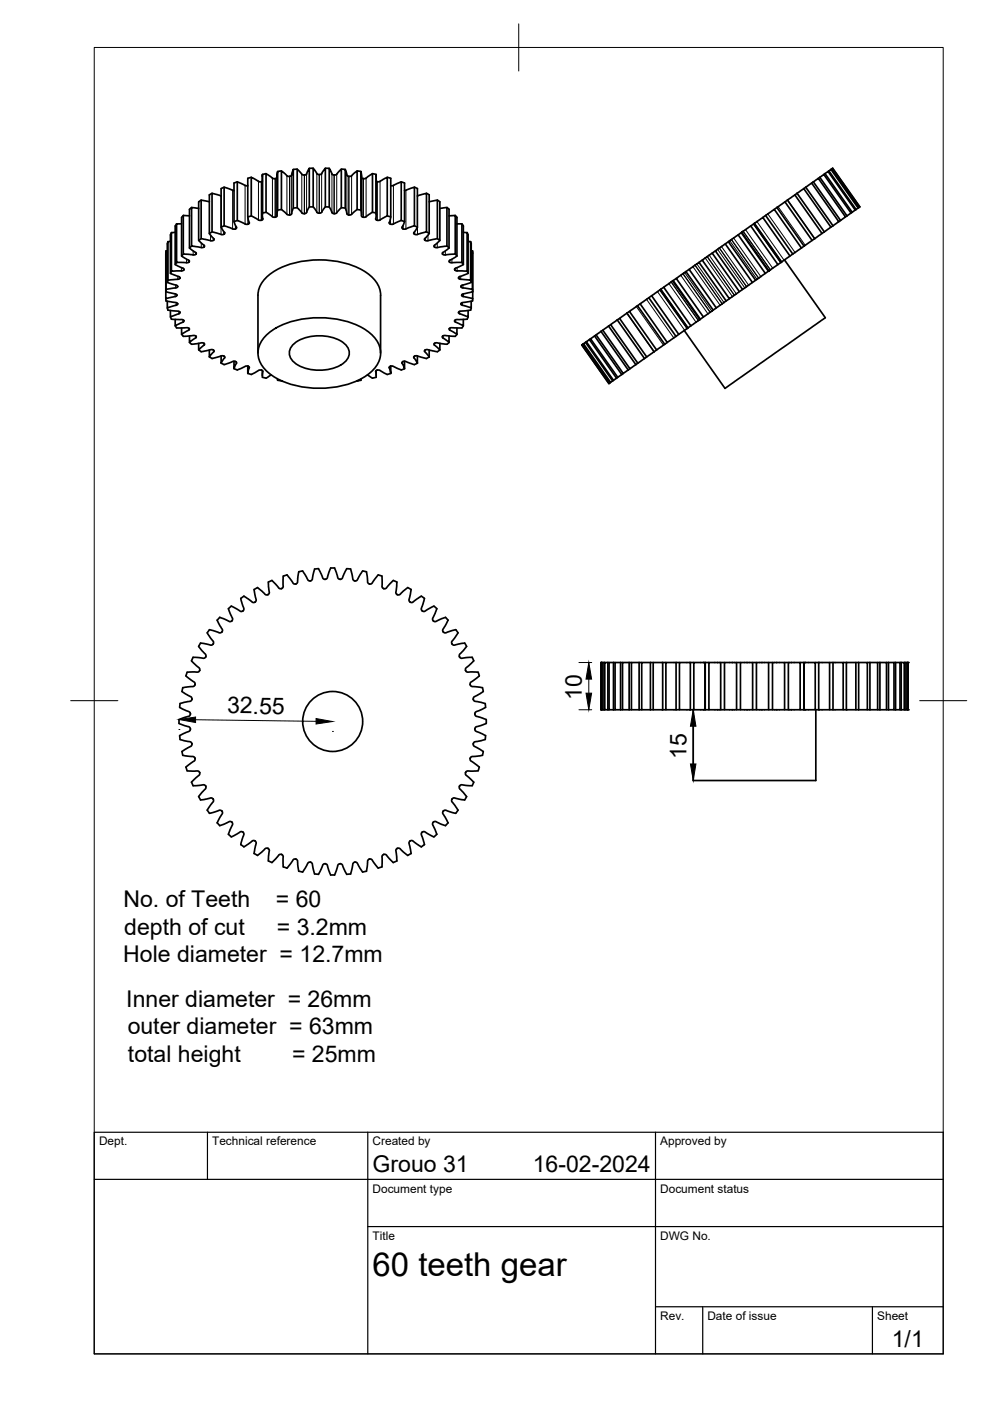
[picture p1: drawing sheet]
<svg xmlns="http://www.w3.org/2000/svg" width="210mm" height="297mm" viewBox="0 0 210 297" stroke-linecap="round" stroke-linejoin="round" font-family="sans-serif">
<!-- layer: Visible -->
<g fill="none" stroke="#000" stroke-width=".36">
<path d="M47.5 39.7l-.6 .3v8.2l.8 1.2-.2 .3M50.3 38.5l-.7 .3v8.2l.6 1.2-.3 .3M53.3 37.6l-.8 .2v8.2l.4 1.3-.3 .2-.4 .1-1.9-.9v-8.1l1.7 .7 .5 .1M55.4 38.5h-.6l-1.5-.9v8.2l1.6 .9h.5l.3-.2-.1-9.5v8.5M55.6 38.4l-.2 .1M56.4 36.8l-.8 .2M58.4 37.9h-.1M58.7 37.6l-.2 .3h-.6l-1.5-1.1v8.2l1.4 1h.5M59.7 36.2l-.8 .2M61.4 37.4l.4-.2 .4-1.3v8.2l-.4 1.3-.7 .2-1.4-1.2v-8.2l1.2 1.1 .5 .1M63 35.9l1.1 1.1 .5 .1 .4-.2 .6-1.2v8.2l-.6 1.2-.3 .2-.6-.1-1.1-1.2zM63 35.8l-.8 .1"/>
<path d="M66.4 35.7l.8 1.1 .4 .2 .6-.1 .8-1.2v8.1l-.8 1.2-.4 .2-.5-.1-.9-1.3zM66.4 35.7h-.8M67.7 37h.1M69 35.7h.8M69.8 35.7l.6 1.2 .3 .2 .6-.1 1.1-1.1v8.1l-1.1 1.2-.3 .1-.6-.2-.6-1.2zM72.4 35.8l.8 .1M74 37.4l-.4-.2-.4-1.3v8.2l.4 1.3 .7 .2 1.4-1.2v-8.2l-1.2 1.1-.5 .1M75.7 36.2l.8 .2M76.7 37.6l.3 .3M77 37.9h.1M77 37.9l.6-.1 1.4-1v8.2l-1.5 1h-.5l-.4-.2-.1-1.3v-8.1l.2 .8v8.3M79 36.8l.8 .2"/>
<path d="M79.8 38.4l.1 .1M80 38.5h.5l1.6-.9v8.2l-1.7 .9h-.4l-.3-.2v-9.5l.1 8.5M82.1 37.6l.7 .2v8.2l-.3 1.3 .3 .2M82.8 39.4l.6-.1 1.7-.7v8.1l-1.7 .8h-.6M85.1 38.5l.7 .3v8.2l-.6 1.2 .2 .3M87.9 39.7l.6 .3v8.2l-.8 1.2 .1 .2 .3 .1 2.3-.5v-8.2l-1.9 .5M170.8 39.7l1.3-.9 5.7 8.2-1.2 .9M170.8 39.7l5.8 8.2M170.8 39.7l-.4 .3M172.4 38.6l1.1-.8 5.8 8.2-1.1 .7M172.4 38.6l5.8 8.1M172.4 38.6l-.3 .2"/>
<path d="M173.8 37.6l.9-.6 5.7 8.2-.8 .6M173.8 37.6l5.8 8.2M173.8 37.6l-.3 .2M174.9 36.8l.7-.4 5.7 8.1-.6 .5M174.9 36.8l5.8 8.2M174.9 36.8l-.2 .2M175.7 36.2l.5-.3 5.7 8.2-.4 .3M175.7 36.2l5.8 8.2M175.7 36.2l-.1 .2M176.3 35.9l.2-.2 5.8 8.2-.2 .1M176.3 35.9l5.8 8.1M176.3 35.9h-.1"/>
<path d="M176.5 35.7l5.8 8.2M35.2 53.2v8.6l2 .5 .3 .3M35.5 51.7v8.2l2 .6 .2 .3M35.5 53.1l-.3 .1v8.2l2.2-.4 .3-.2M35.6 59.4l-.1 .5M35.6 51.2l-.1 .5M36.4 49.3l-.3 .5v8.2l1.9 .7 .2 .3-.4 .2-2.2 .2v-8.1l.5-.1M36.4 57.5l-.3 .5M37.4 47.5l-.3 .4v8.2l1.8 .8 .1 .3-.4 .2-2.3 .1v-8.2h.8M37.4 55.6l-.2 .5M38.5 47.5h-1.1v8.2h2.4l.3-.2M38.9 45.7l-.4 .4v8.2l1.6 .9v.3"/>
<path d="M38.9 53.9l-.4 .4M40.2 44.4v8.2l1.3 1v.3M40.2 45.8l-1.3-.1v8.2l2.1 .1 .5-.1M40.6 52.2l-.4 .4M40.6 44l-.4 .4M42.1 42.8v8.2l1.2 1.1v.2l-.4 .2-2.3-.3v-8.2l1.5 .2M42.7 50.6l-.6 .4M42.7 42.4l-.6 .4M44.4 41.3v8.2l1 1.2-.1 .2M44.4 42.8l-1.7-.4v8.2l2 .5 .5-.1M45 49.2l-.6 .3M45 41l-.6 .3"/>
<path d="M45.3 50.9l-.1 .1M46.9 41.5l-1.9-.5v8.2l2 .5h.5M47.5 49.7h.1M47.5 47.9l-.6 .3M49.6 40.4l-2.1-.7v8.2l1.8 .6h.6M50.3 46.7l-.7 .3M53.3 45.8l-.7 .2M56.4 45l-.8 .2M58.4 46l-.1 .1M58.7 45.5v-8.3l.2-.8v8.1l-.2 1.3-.3 .2M59.7 44.4l-.8 .1M63 44l-.8 .1"/>
<path d="M66.4 43.9h-.8M67.7 45.2h.1M69 43.9h.8M72.4 44l.8 .1M75.7 44.4l.8 .1M79 45l.8 .2M82.1 45.8l.8 .2M85.1 46.7l.7 .3M85.8 40.4l2.1-.7v8.2l-1.9 .6h-.5M87.9 47.9l.6 .3M88.5 41.5h.1M90.4 49.2l.6 .3"/>
<path d="M90.4 41l.6 .3M91 41.3v8.2l-1 1.2 .1 .2 .3 .2 2.3-.5v-8.2l-1.7 .4M92.1 52.4h.1M92.7 50.6l.6 .4M92.7 42.4l.6 .4M93.3 44.2l1.5-.2v8.2l-2.2 .3-.5-.1M93.3 42.8v8.2l-1.3 1.1 .1 .3M94.8 52.2l.4 .4M94.8 44l.4 .4M95.2 44.4v8.2l-1.4 1v.2l.3 .2 2.4-.1v-8.2l-1.3 .1M96.5 45.7l.4 .4v8.2l-1.7 1v.2l.4 .2h2.3v-8.2h-1M96.5 53.9l.4 .4"/>
<path d="M98 55.6l.2 .5M98 47.5l.2 .4M98.2 47.9v8.2l-1.7 .8-.1 .3 .4 .2 2.2 .1v-8.2h-.8M99 57.5l.3 .5M99 49.3l.3 .5M99.3 49.8v8.2l-1.9 .7-.2 .2 .4 .3 2.2 .2v-8.1l-.5-.1M99.8 59.4l.1 .5M99.8 51.2l.1 .5M99.9 51.7v8.2l-2 .6-.2 .2 .3 .3 2.2 .4v-8.2l-.3-.1M100.2 53.2v8.6l-2 .5-.3 .3M142.6 59.6l-1.9 1.3 5.8 8.2 1.9-1.3M142.6 59.6l.1-.1 5.8 8.2-.1 .1"/>
<path d="M142.6 59.6l5.8 8.2M143.4 59l2-1.4 5.8 8.2-2.1 1.4zM143.4 59l-.7 .5M146.1 57.1l2.1-1.5 5.8 8.2-2.1 1.5zM146.1 57.1l-.7 .5M148.9 55.1l2.1-1.4 5.8 8.1-2.2 1.5zM148.9 55.1l-.7 .5M151.7 53.2l2.1-1.5 5.7 8.2-2.1 1.5zM151.7 53.2l-.7 .5M154.4 51.3l2.1-1.5 5.8 8.2-2.1 1.4zM154.4 51.3l-.6 .4M157.2 49.3l-.7 .5"/>
<path d="M157.3 49.2l1.9-1.3 5.7 8.2-1.9 1.3M157.3 49.2l-.1 .1 5.7 8.2 .1-.1M157.3 49.2l5.7 8.2M159.8 47.5l1.9-1.4 5.8 8.2-1.9 1.3M159.8 47.5l5.8 8.1M159.8 47.5l-.6 .4M160.2 59.4l-.7 .5M162.3 45.7l1.9-1.3 5.7 8.2-1.8 1.3M162.3 45.7l5.8 8.2M162.3 45.7l-.6 .4M162.9 57.5l-.6 .5M164.7 44l1.7-1.2 5.8 8.2-1.7 1.2"/>
<path d="M164.7 44l5.8 8.2M164.7 44l-.5 .4M165.6 55.7l-.7 .4M166.3 55.1l8.7 12.3-20.8 14.6-.5 .3-8.6-12.2M167 42.4l5.7 8.2M167 42.4l-.6 .4M167 42.4l1.5-1.1 5.8 8.2-1.6 1.1M167 42.4h.1M168.1 53.9l-.6 .4M169 41l1.4-1 5.8 8.2-1.4 1M169 41l5.8 8.2M169 41l-.5 .3"/>
<path d="M170.5 52.2l-.6 .4M172.7 50.6h.1M172.7 50.6l-.5 .4M174.8 49.2l-.5 .3M176.6 47.9l-.4 .3M178.2 46.7l-.4 .3M179.6 45.8l-.3 .2M180.7 45l-.3 .2M181.5 44.4l-.2 .1M182.1 44l-.2 .1M35.2 63.3v.5l2.2 .4 .3 .3-2.2 .8v-1.4M35.2 61.4v1.9l2-.4 .3-.3"/>
<path d="M35.5 65.3l.1 .5 2.2 .2 .3 .2M36.1 65.8v1.4l1.8-.7 .3-.3M36.1 67.2l.2 .5h2.2l.3 .1 .2 .3-1.9 1v-1.4M37.2 69.1l.2 .4M37.4 69.5h2.4l.3 .1M37.5 62.6h.1M37.7 64.4h.1M37.7 60.8h.1M38.2 66.2h.1M38.5 70.9l.1 .1a.52 .52 0 0 0 .8 .3l1.6-.2 .5 .2M38.5 69.5v1.4l1.6-.9v-.3M40.1 69.6v.1"/>
<path d="M40.2 72.6a1.63 1.63 0 0 0 1.8 .2l.9-.1 .5 .2-1.3 1.3v-1.4M40.2 71.2v1.4l1.3-1 .1-.3M41.5 71.3h.1M42.1 74.2a1.54 1.54 0 0 0 1.8 .1l.9-.2 .4 .1M44.4 74.2v1.5l1-1.2-.1-.3M45.2 74.2h.1M46.9 75.5v1.5l.8-1.2-.2-.3M46.9 77l.6 .3M47.5 75.5l-.4-.1-.9 .3a1.63 1.63 0 0 1-1.8 0M49.6 76.6v1.6l.6-1.3-.2-.2-.6-.1-1.9 .7M52.5 77.6v1.6l.4-1.4-.7-.2-.8 .4a1.63 1.63 0 0 1-1.8 .2M55.4 78.5l.3 .2-.1 .5a.64 .64 0 0 0 .1 .8 .64 .64 0 0 0 .7 .2"/>
<path d="M55.4 78.5h-.5l-.6 .4a1.5 1.5 0 0 1-1.7 .3M55.6 78.6v1M56.5 71a17.4 17.4 0 0 1 12.6-3.6 15.9 15.9 0 0 1 9.8 3.6 4.9 4.9 0 0 1 0 7.7 17.4 17.4 0 0 1-12.6 3.6 15.9 15.9 0 0 1-9.8-3.6 4.9 4.9 0 0 1 0-7.7zM57.5 79.5l-1.1 .7M62.5 72.8a9.5 9.5 0 0 1 10.4 0 2.48 2.48 0 0 1 0 4.1 9.5 9.5 0 0 1-10.4 0 2.48 2.48 0 0 1 0-4.1zM77.9 79.5l1.1 .7M79.8 80l-.8 .2M79.8 78.6v1M79.9 78.5l-.2 .2v1.3M80 78.5h.5l.6 .4a1.52 1.52 0 0 0 1.8 .3M80.7 62.6v12.3M80.7 62.6a6.2 6.2 0 0 0-3.3-5 20.1 20.1 0 0 0-19.4 0 6.2 6.2 0 0 0-3.3 5v12.3"/>
<path d="M82.8 77.6h.5l.7 .4a1.66 1.66 0 0 0 1.8 .2M82.8 77.6v1.6l-.3-1.3 .3-.3M85.5 76.7l.5-.1 .7 .3a1.62 1.62 0 0 0 1.8 .1M85.5 76.6l-.1 .1M85.8 76.6v1.6l-.6-1.3 .2-.2M87.9 75.5l.4-.1 .9 .3a1.67 1.67 0 0 0 1.8 0M88.5 75.5v1.5l-.8-1.2 .2-.3M90.1 74.2l-.1 .3 1 1.2M90.1 74.2l.5-.1 2.1 .5M91 74.2v1.5M93.3 72.8v1.4l-1.3-1.1 .1-.3M93.3 74.2l-.6 .4"/>
<path d="M95.2 72.6a1.68 1.68 0 0 1-1.9 .2l-.7-.1-.5 .1M96.4 67.9v.1M96.9 70.9l-.1 .1a.55 .55 0 0 1-.8 .3l-1.8-.2-.3 .1-.1 .3 1.4 1.1v-1.4M97.7 64.4h.1M97.9 62.6h.1M98.2 67.7v1.4l-1.7-.8-.1-.3M98.2 69.1v.1a1.43 1.43 0 0 1-1.6 .3h-1l-.4 .4 1.7 1v-1.4M99 67.7h-2.2l-.4 .3M99.3 67.2l-.3 .5M99.8 65.8l-2.2 .2-.3 .1-.1 .2 2.1 .9v-1.4M99.9 63.9v1.4l-2-.6-.2-.3M99.9 65.3l-.1 .5"/>
<path d="M100.2 61.4v1.9l-2-.4-.3-.3M100.2 63.3v.5l-2.1 .3-.4 .3M123.4 73.1l5.7 8.2M123.6 73l-.2 .1 5.7 8.2 .2-.2M123.6 73l5.7 8.1M123.7 72.9l-.1 .1M124.1 72.6l-.4 .3 5.8 8.2 .4-.3M124.1 72.6l5.8 8.2M124.3 72.5l-.2 .1M125 72l-.7 .5 5.8 8.1 .6-.4M125 72l5.7 8.2M125.2 71.8l-.2 .2"/>
<path d="M126.1 71.2l-.9 .6 5.8 8.2 .8-.6M126.1 71.2l5.7 8.2M126.4 71l-.3 .2M127.4 70.3l-1 .7 5.7 8.2 1.1-.7M127.4 70.3l5.8 8.2M127.8 70l-.4 .3M129 69.1l-1.2 .9 5.8 8.2 1.2-.9M129 69.1l5.8 8.2M129.5 68.8l-.5 .3M130.9 67.8l-1.4 1 5.7 8.2 1.5-1M130.9 67.8l5.8 8.2M131 80l-.3 .2"/>
<path d="M131.4 67.5l-.5 .3M132.1 79.2l-.3 .2M132.9 66.4l-1.5 1.1 5.7 8.2 1.6-1.1M132.9 66.4l5.8 8.2M133.5 66l-.6 .4M133.6 78.2l-.4 .3M135.2 64.8l-1.7 1.2 5.7 8.2 1.7-1.2M135.2 64.8l5.7 8.2M135.2 77l-.4 .3M135.7 64.4l-.5 .4M137.1 75.7l-.4 .3M137.6 63.1l-1.9 1.3 5.8 8.2 1.8-1.3"/>
<path d="M137.6 63.1l5.7 8.2M138.2 62.7l-.6 .4M138.7 74.6h.1M139.2 74.2l-.5 .4M140.1 61.4l-1.9 1.3 5.7 8.2 1.9-1.4M140.1 61.4l5.7 8.1M140.7 60.9l-.6 .4M141.5 72.6l-.6 .4M143.9 70.9l-.6 .4M146.5 69.1l-.7 .4M149.1 67.2l-.6 .5M151.9 65.3l-.7 .5"/>
<path d="M154.6 63.3l-.6 .5M157.4 61.4l-.6 .4M58.8 80.3l.1 .3 .8 .2M76.6 80.3l-.1 .3-.8 .2M129.5 81.1h-.2M130.1 80.6l-.2 .2M42.1 137.1l1.4 1.6 .1 .5-.4 .4-1.7-.2a.64 .64 0 0 0-.7 .2 .64 .64 0 0 0 0 .7l1.4 1.3 .2 .5M45.2 136.6l-.5 .2-1.6-.4a.49 .49 0 0 0-.6-.1 .49 .49 0 0 0-.3 .5l-.1 .3M46.6 130.9l2.1 .9 .4-.2M46.6 130.9l-.6 .6 1.2 2-.1 .5M47 134l-.5 .2-2.1-.7-.1 .2a.5 .5 0 0 0-.4 .5 .5 .5 0 0 0 .3 .4l1 1.4v.5M49.2 131.6h.1"/>
<path d="M51.5 129.5l-.1 .1a1.14 1.14 0 0 1-1.2-.5l-1.2-.6-.2 .2a.49 .49 0 0 0-.4 .4 .49 .49 0 0 0 .2 .5l.7 1.5-.1 .5M54 127.7h-.5l-1.8-1.3-.2 .2a.5 .5 0 0 0-.5 .3 .5 .5 0 0 0 .2 .5l.5 1.6-.1 .5M56.8 126.1l-.6-.1-1.6-1.4-.7 .4 .4 2.1-.2 .6M56.9 126.1h-.1M59.7 124.8l-.5-.1-1.5-1.6-.3 .1a.49 .49 0 0 0-.5 .2 .49 .49 0 0 0 0 .6l.2 1.7-.3 .4M60.8 121.9l-.7 .2-.1 2.2-.3 .5M60.9 121.9l1.3 1.8 .5 .1M70.9 120.4l.7 2.1 .6 .3 .4-.2 .9-2h.9M71 120.4h-.9l-.7 2.1-.4 .3-.5-.2-.7-1.6a.49 .49 0 0 0-.3-.4 .49 .49 0 0 0-.5 0l-.3 .1-.5 2.1-.4 .4-.5-.2-1.1-1.9-.9 .1-.2 2.2-.3 .4M74.3 120.7l.5 2.1 .2 .3 .3 .1 .4-.2 1.2-1.9M76.9 121.1h.3a.49 .49 0 0 1 .5 .1 .49 .49 0 0 1 .1 .6l.2 1.7 .3 .3M78.3 123.8h.1"/>
<path d="M80.2 121.9l-1.4 1.8-.4 .1M80.2 121.9l.8 .2M81 122.1v2.2l.4 .5M83.4 123.1l-1.5 1.6-.5 .1M83.4 123.1l.8 .3M84.1 123.4l-.2 2.3 .4 .4M87 127.6v.1M87.2 125l-.5 2.1 .2 .5M87.2 125l-.8-.4-1.5 1.4-.7 .1M89.3 126.4l-1.8 1.3h-.5M89.3 126.4l.3 .2a.51 .51 0 0 1 .4 .3 .51 .51 0 0 1-.1 .5l-.6 1.6 .2 .5M89.5 129.5h.1"/>
<path d="M92 128.5l-1.4 .8a.77 .77 0 0 1-1.1 .2M92 128.5l.6 .6M92.6 129.1l-.9 2 .2 .5M94 134l.5 .2 1.3-.5a.72 .72 0 0 1 1.1 .1 .72 .72 0 0 1-.2 1.1l-.9 1.1v.4l.2 .3 .4 .1 2.1-.5M94.4 130.9l-2 .9-.5-.2M94.5 130.9l.5 .6-1.1 2 .1 .5M97.4 139.3l.5 .3 2.2-.2M98.5 136.3l.4 .8M98.9 137.1l-1.4 1.6v.6M100.1 139.4l.1 .2a.51 .51 0 0 1 .2 .5 .51 .51 0 0 1-.3 .4l-1.3 1.1v.7l.3 .2h2.2M38.1 150l1.9 .9 .4 .5-.3 .5-2.1 .7v.8l2.1 .7 .3 .4-.3 .5-1.5 .7a.63 .63 0 0 0-.5 .7 .63 .63 0 0 0 .6 .5l1.7 .4 .3 .4M40.7 148.3l-.3 .4-1.7 .3a.49 .49 0 0 0-.5 .2 .49 .49 0 0 0-.1 .5v.3"/>
<path d="M40.7 157.7l-.2 .5-1.5 .8a.64 .64 0 0 0-.4 .8 .64 .64 0 0 0 .7 .5l1.2 .1a.7 .7 0 0 1 .9 .4M40.7 148.2v.1M41.4 145.1l-.1 .2a.97 .97 0 0 1-1.1 .3l-1.4 .2-.1 .3a.5 .5 0 0 0-.1 .5 .5 .5 0 0 0 .4 .3l1.5 .9 .2 .4M42.3 142.2l-.3 .3h-1.8a.63 .63 0 0 0-.7 .4 .63 .63 0 0 0 .3 .8l1.4 .9 .2 .5M98.7 142.1v.1M99.7 145.1v.2a.97 .97 0 0 0 1.1 .3l.7 .1a.72 .72 0 0 1 .9 .5 .72 .72 0 0 1-.6 .9l-1.3 .7-.1 .4M100.4 148.3l.3 .4 2.1 .5M100.4 148.2v.1M100.4 157.7l.1 .5 2 1.1-.2 .9-1.7 .2a.67 .67 0 0 0-.9 .4M100.7 154.6l.2 .4 2 1M100.7 151.4l.3 .5 2.1 .7v.2a.51 .51 0 0 1 0 .6 .51 .51 0 0 1-.5 .2l-1.6 .5-.3 .4M100.7 151.4h.1"/>
<path d="M100.7 154.5v.1M101.4 142.5l.1 .3a.51 .51 0 0 1 .1 .5 .51 .51 0 0 1-.4 .4l-1.4 .9-.1 .5M102.8 156.8l-2.1 .5-.3 .4M102.9 149.2l.1 .8M102.9 150l-2 .9-.2 .5M103 156l-.1 .8M127.4 140.5v10M127.6 140.5h-.2v10h.2M127.6 140.5v10M127.6 150.5h.1M127.6 140.5h.1M128.1 140.5h-.4v10h.4"/>
<path d="M128.1 140.5v10M128.1 150.5h.1M128.1 140.5h.1M128.9 140.5h-.7v10h.7M128.9 140.5v10M128.9 150.5h.2M128.9 140.5h.2M130.1 140.5h-1v10h1M130.1 140.5v10M130.1 150.5h.3M130.1 140.5h.3M131.6 140.5h-1.2v10h1.2"/>
<path d="M131.6 140.5v10M131.6 150.5h.4M131.6 140.5h.4M133.4 140.5h-1.4v10h1.4M133.4 140.5v10M133.4 150.5h.5M133.4 140.5h.5M135.5 140.5h-1.6v10h1.6M135.5 140.5v10M135.5 150.5h.6M135.5 140.5h.6M137.9 140.5h-1.8v10h1.8"/>
<path d="M137.9 140.5v10M137.9 150.5h.6M137.9 140.5h.6M140.5 140.5h-2v10h2M140.5 140.5v10M140.5 150.5h.7M140.5 140.5h.7M143.3 140.5h-2.1v10h2.1M143.3 140.5v10M143.3 150.5h.8M143.3 140.5h.8M144.1 140.5h2.3v10h-2.3z"/>
<path d="M146.4 150.5h.7M146.4 140.5h.7M147 150.5v15h26v-15M149.1 140.5h-2v10h2M149.1 150.5h.1M149.1 140.5h.1M149.2 150.5h.3M149.2 140.5h.3M149.5 140.5v10M149.5 150.5h.8M149.5 140.5h.8M150.3 140.5h2.5v10h-2.5z"/>
<path d="M152.8 150.5h.8M152.8 140.5h.8M155.2 140.5h-1.6v10h1.6M155.2 150.5h.1M155.2 140.5h.1M155.3 140.5h.9v10h-.9M156.2 150.5h.8M156.2 140.5h.8M157 140.5h2.6v10h-2.6zM159.6 150.5h.8M159.6 140.5h.8M160.4 140.5h2.6v10h-2.6z"/>
<path d="M163 150.5h.8M163 140.5h.8M163.8 140.5h2.5v10h-2.5zM166.3 150.5h.9M166.3 140.5h.9M167.2 140.5h2.5v10h-2.5zM169.7 150.5h.7M169.7 140.5h.7M170.5 140.5h2.3v10h-2.3M170.5 140.5v10M172.8 150.5h.8M172.8 140.5h.8"/>
<path d="M173.6 140.5h2.3v10h-2.3zM175.9 150.5h.7M175.9 140.5h.7M176.6 140.5h2.2v10h-2.2M176.6 140.5v10M178.8 150.5h.7M178.8 140.5h.7M179.5 140.5h2v10h-2M179.5 140.5v10M181.5 150.5h.6M181.5 140.5h.6M182.1 140.5h1.8v10h-1.8"/>
<path d="M182.1 140.5v10M183.9 150.5h.5M183.9 140.5h.5M184.4 140.5h1.7v10h-1.7M184.4 140.5v10M186.1 150.5h.5M186.1 140.5h.5M186.6 140.5h1.4v10h-1.4M186.6 140.5v10M188 150.5h.4M188 140.5h.4M188.4 140.5h1.1v10h-1.1"/>
<path d="M188.4 140.5v10M189.5 150.5h.4M189.5 140.5h.4M189.9 140.5h.9v10h-.9M189.9 140.5v10M190.8 150.5h.3M190.8 140.5h.3M191.1 140.5h.6v10h-.6M191.1 140.5v10M191.7 150.5h.2M191.7 140.5h.2M191.9 140.5h.4v10h-.4"/>
<path d="M191.9 140.5v10M192.3 150.5h.1M192.3 140.5h.1M192.4 140.5h.1v10h-.1M192.4 140.5v10M192.5 140.5v10M39.4 162.6l.3 .8 2.3 .1 .3 .3M40.6 165.8l.1 .3a.51 .51 0 0 0 .2 .5 .51 .51 0 0 0 .6 0l1.7-.2 .4 .3-.1 .6-1.4 1.6M41.4 160.8l-.2 .5-1.8 1.4M42.1 168.9l.4 .7 2.2-.4 .5 .2M42.3 163.8l-.1 .5-1.6 1.5M43.9 171.8l.5 .7 2.1-.7 .5 .2"/>
<path d="M45.2 169.4v.6l-1.3 1.8M47.1 171.9l.1 .6-1.2 2 .6 .5M49 177.4l1.4-.7a.74 .74 0 0 1 1.2-.2l.1 .5-.6 2.1 .6 .4M49.1 174.3l-.4-.1-2.1 .9M49.2 174.3l.1 .5-.9 2.1 .6 .5M51.5 176.4l.1 .1M54 178.3h-.5l-1.8 1.3M54.1 178.3l.2 .5-.4 2.2 .7 .4M56.8 179.9l-.6 .1-1.6 1.4M56.8 179.9h.1M56.8 179.9l.3 .4-.2 2.2 .2 .1a.49 .49 0 0 0 .5 .3 .49 .49 0 0 0 .4-.4l1.2-1.3h.5M84.2 179.9l.7 .1 1.5 1.4"/>
<path d="M84.3 179.9l-.4 .4 .2 2.2M86.9 178.3l-.2 .5 .5 2.2M87 178.3h.5l1.8 1.3M89.5 176.5l-.2 .5 .7 2.1-.7 .4M89.6 176.4l.1-.1a1.14 1.14 0 0 1 1.1 .5l1.2 .6M91.8 174.4l-.1 .4 .9 2.1M91.9 174.3l.5-.1 2 .9M91.9 174.3h.1M92.6 176.9l-.6 .5M94 171.9l-.1 .6 1.1 2-.5 .5M97.1 171.8l-.5 .7-2.1-.7-.5 .2M97.5 166.7v.5l1.4 1.7"/>
<path d="M98.5 169.6l-2.1-.4-.6 .3v.5l1.3 1.8M98.7 163.8l.1 .5 1.6 1.5M98.9 168.9l-.4 .7M99.7 160.8l.1 .5 1.8 1.4M100.1 166.6l-2.2-.2-.5 .3M100.5 165.8l-.4 .8M101.3 163.4l-2.2 .1-.4 .3M101.6 162.6l-.2 .8M59.7 181.1l.3 .5 .1 2.2M60.1 183.8l.7 .2M62.7 182.1l-.5 .1-1.3 1.9M62.8 182.1l.3 .4 .3 2.2 .2 .1a.49 .49 0 0 0 .5 .1 .49 .49 0 0 0 .4-.4l.8-1.6 .5-.1"/>
<path d="M65.8 182.8l.4 .4 .3 1.6a.49 .49 0 0 0 .2 .5 .49 .49 0 0 0 .6 0l.2 .1 1-2 .4-.3 .5 .4 .7 2h.9M74.4 185.3l-.9 .1-.9-2-.5-.3-.5 .4-.7 2M75.3 182.8l.4 .1 1.2 2M75.3 182.8l-.5 .4-.5 2.1M78.3 182.1l-.4 .4-.2 2.2-.8 .2M78.4 182.1l.4 .1 1.4 1.9M78.4 182.1h-.1M81 183.8l-.8 .2M81.4 181.2h.5l1.5 1.7M81.4 181.1l-.4 .5v2.2M84.2 182.5l-.8 .4M87.2 180.9l-.7 .5"/>
<circle cx="70.5" cy="153" r="6.4"/>
</g>
<g fill="#000">
<circle cx="59.7" cy="80.8" r=".18"/>
<circle cx="75.7" cy="80.8" r=".18"/>
<circle cx="127.4" cy="140.5" r=".18"/>
<circle cx="127.4" cy="150.5" r=".18"/>
<circle cx="192.5" cy="140.5" r=".18"/>
<circle cx="192.5" cy="150.5" r=".18"/>
</g>
<!-- layer: Visible Narrow -->
<g fill="none" stroke="#000" stroke-width=".21">
<path d="M52 39.3v8.2M54.8 38.4v8.2M55.4 38.5v8.2M57.8 37.8v8.1M58.3 37.9v8.1M60.8 37.3v8.1M61.4 37.4v8.2M61.8 37.1v8.2M64 36.9v8.2M64.5 37.1v8.2M64.6 37.1v8.2M65 36.9v8.1"/>
<path d="M67.2 36.8v8.2M67.7 37v8.2M68.2 36.8v8.2M70.4 36.9v8.1M70.8 37.1v8.2M70.9 37.1v8.2M71.4 36.9v8.2M73.6 37.1v8.2M73.9 37.4v8.2M74 37.4v8.2M74.5 37.3v8.1M77 37.9v8.1"/>
<path d="M77.6 37.8v8.1M79.9 38.5v8.2M80 38.5v8.2M80.6 38.4v8.2M83.4 39.3v8.2M37.7 58.6v.6M38.1 58.8v.2M38.5 56.7v.7M39 57v.2M39.6 55v.7M40.1 55.2v.3M40.1 55.3v.2"/>
<path d="M41 53.2v.8M41.5 53.6v.3M41.6 53.6v.3M42.7 51.5v1M43.2 52v.4M43.3 52v.4M44.6 49.9v1.1M45.2 50.5v.5M45.3 50.6v.3M46.9 41.5v8.2M47.5 49.1v.6M47.5 49.2v.5"/>
<path d="M49.3 40.4v8.1M49.9 47.8v.7M50 47.9v.6M52.6 46.2v1.3M52.6 46.5v1M82.8 46.5v1M82.8 46.2v1.3M85.4 47.9v.6M85.5 47.8v.7M86.1 40.4v8.1M87.9 49.2v.5M87.9 49.1v.6"/>
<path d="M88.5 41.5v8.2M90.1 50.6v.3M90.1 50.5v.5M90.7 49.9v1.1M92.1 52v.4M92.7 51.5v1M93.8 53.6v.3M93.9 53.6v.3M94.4 53.2v.8M95.3 55.3v.2M95.3 55.2v.3M95.8 55v.7"/>
<path d="M96.4 57v.2M96.9 56.7v.7M97.2 58.8v.2M97.7 58.6v.6M142.3 59.8l5.8 8.2M144.3 58.4l5.8 8.1M144.8 58l5.7 8.2M144.8 58l5.8 8.2M145.2 57.8l5.7 8.2M146.9 56.5l5.8 8.2M147.3 56.2l5.8 8.2M147.4 56.2l5.7 8.2"/>
<path d="M147.7 56l5.8 8.1M149.5 54.7l5.8 8.2M149.9 54.4l5.8 8.2M150 54.4l5.7 8.2M150.4 54.1l5.7 8.2M152.1 52.9l5.8 8.1M152.5 52.6l5.8 8.2M153 52.3l5.7 8.2M154.7 51l5.8 8.2M155 50.8l5.8 8.2M155.1 50.8l5.8 8.2M155.6 50.5l5.7 8.1"/>
<path d="M157.5 49.1l5.8 8.1M157.6 49l5.8 8.2M158.1 48.7l5.7 8.2M160 47.4l5.7 8.1M160 47.3l5.8 8.2M160.5 47l5.7 8.2M162.8 45.3l5.8 8.2M165 43.8l5.7 8.2M167 42.4l5.7 8.2M37.1 62.3v.6M37.2 60.4v.6M37.3 64.2v.5"/>
<path d="M37.7 60.7v.1M37.9 66v.5M38.8 67.8v.5M40 69.6v.4M41.5 71.2v.4M43.3 72.8v.4M45.3 74.3v.3M47.6 75.6v.3M50.1 76.8v.2M52.9 77.8v.2M55.7 78.7v.1M79.7 78.7v.1"/>
<path d="M82.5 77.8v.2M85.2 76.8v.2M87.8 75.6v.3M90.1 74.3v.3M92.1 72.8v.4M93.9 71.2v.4M95.4 69.6v.4M96.6 67.8v.5M97.5 66v.5M97.7 60.7v.1M98 64.2v.5M98.1 60.4v.6"/>
<path d="M98.3 62.3v.6M132.9 66.4l5.8 8.2M134.9 65l5.8 8.2M137.1 63.5l5.8 8.1M139.4 61.8l5.8 8.2M139.9 61.5l5.7 8.2M139.9 61.5l5.8 8.1M141.8 60.1l5.8 8.2"/>
</g>
<!-- layer: BORDER -->
<path d="M20 10.1h180v276.9h-180zM110 5.1v10M15 148.6h10M195 148.6h10" fill="none" stroke="#000" stroke-width=".21"/>
<!-- layer: TITLEBLOCK -->
<path d="M20 240.1h180v46.9h-180zM20 250h180M44 240.1v9.9M78 240.1v46.9M139 240.1v46.9M78 260.1h122M139 277.1h61M149 277.1v9.9M185 277.1v9.9" fill="none" stroke="#000" stroke-width=".25"/>
<!-- layer: FD_Dimensions -->
<path d="M37.9 154.7h.1M41.5 152.6l25.5 .3M70.5 155.1h.1M122.7 150.5h2.8M122.7 140.5h2.8M124.8 144v3M147 154v8" fill="none" stroke="#000" stroke-width=".21"/>
<path d="M38 152.6l3.5-.6v1.2zM67 152.3l3.5 .7-3.5 .5zM124.2 147h1.2l-.6 3.5zM124.8 140.5l.6 3.5h-1.2zM147 150.5l.6 3.5h-1.2zM146.4 162h1.2l-.6 3.5z" fill="#000" stroke="#000" stroke-width=".21"/>
<text font-size="7" x="79" y="270.6">60 teeth gear</text>
<g font-size="4.9">
<text x="123.4" y="148.3" transform="rotate(-90 123.4 148.3)">10</text>
<text x="48.1" y="151.2" transform="rotate(1 48.1 151.2)">32.55</text>
<text x="145.5" y="160.9" transform="rotate(-90 145.5 160.9)">15</text>
<text x="26.2" y="192.3">No. of Teeth</text>
<text x="58.5" y="192.3">= 60</text>
<text x="26.4" y="198.2">depth of cut</text>
<text x="58.7" y="198.2">= 3.2mm</text>
<text x="26.1" y="204">Hole diameter = 12.7mm</text>
<text x="26.8" y="213.4">Inner diameter = 26mm</text>
<text x="27.1" y="219.3">outer diameter = 63mm</text>
<text x="27.1" y="225.1">total height</text>
<text x="61.9" y="225.1">= 25mm</text>
<text x="79" y="248.5">Grouo 31</text>
<text x="113" y="248.5">16-02-2024</text>
<text x="189.1" y="285.7">1/1</text>
</g>
<g font-size="2.5">
<text x="21" y="242.9">Dept.</text>
<text x="45" y="242.9">Technical reference</text>
<text x="79" y="242.9">Created by</text>
<text x="140" y="242.9">Approved by</text>
<text x="79" y="252.8">Document type</text>
<text x="140" y="252.8">Document status</text>
<text x="79" y="262.9">Title</text>
<text x="140" y="262.9">DWG No.</text>
<text x="140" y="279.9">Rev.</text>
<text x="150" y="279.9">Date of issue</text>
<text x="186" y="279.9">Sheet</text>
</g>
</svg>
